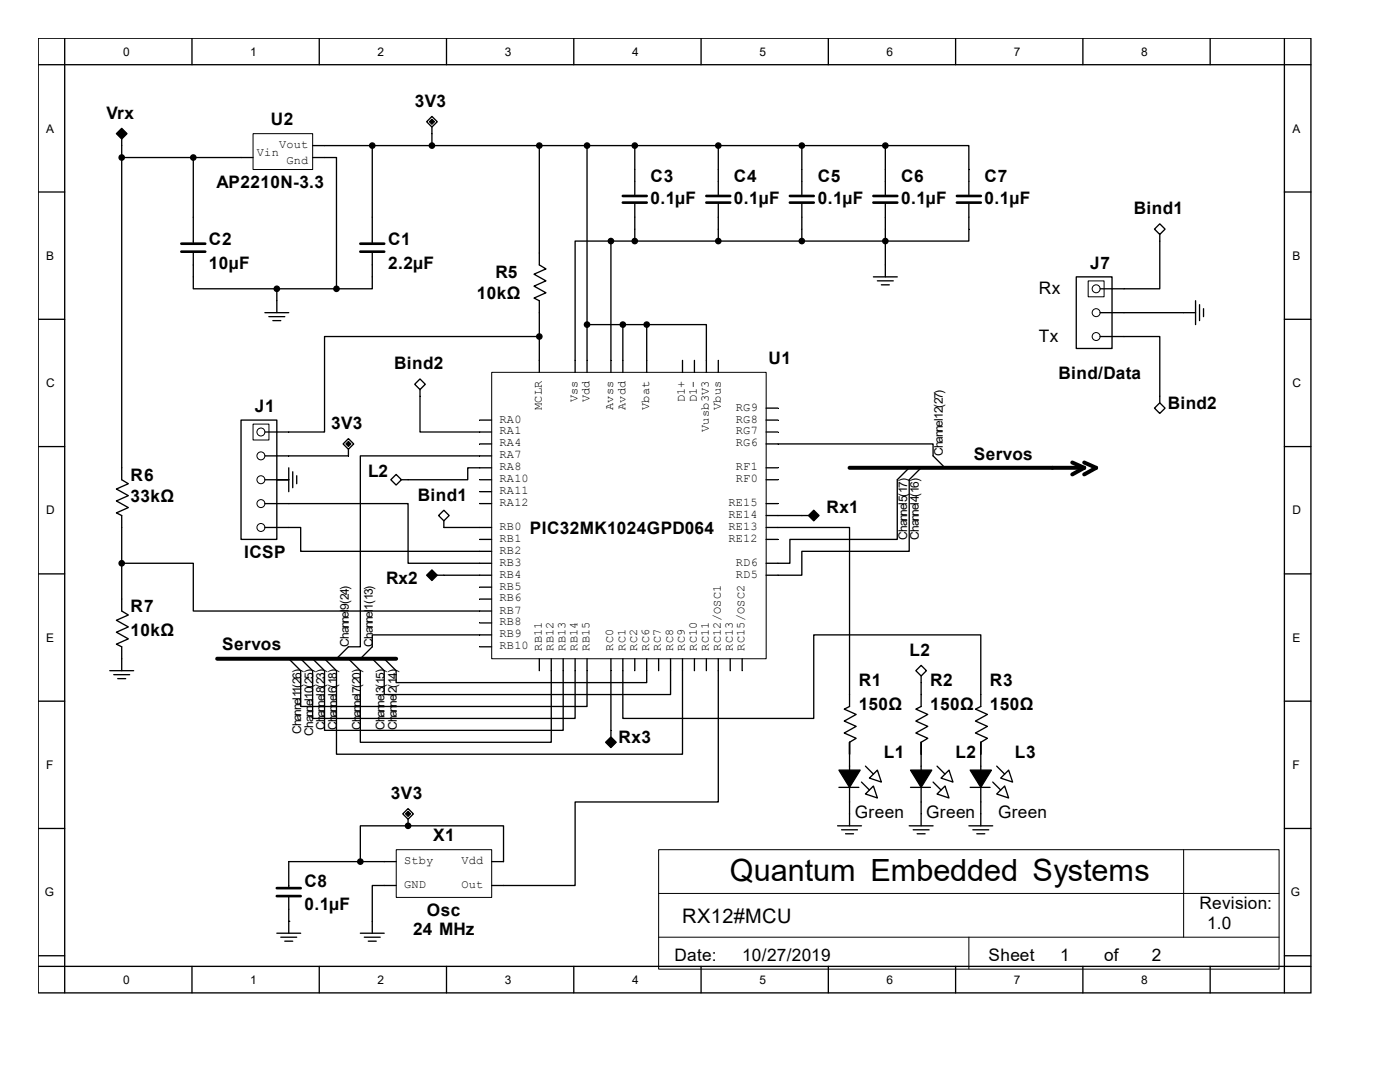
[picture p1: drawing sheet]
<svg xmlns="http://www.w3.org/2000/svg" width="279mm" height="216mm" viewBox="0 0 279 216" stroke-linecap="round" stroke-linejoin="round" font-family="sans-serif">
<g fill="none" stroke="#000" stroke-width=".26">
<path d="M7.6 7.6h254v190.5h-254zM7.6 12.9h254M12.9 7.6v190.5M38.3 7.6v5.3M63.7 7.6v5.3M89.1 7.6v5.3M114.5 7.6v5.3M139.9 7.6v5.3M165.3 7.6v5.3M190.7 7.6v5.3M216.1 7.6v5.3M241.5 7.6v5.3"/>
<path d="M256.3 7.6v190.5M7.6 38.3h5.3M23.5 26.7l.8-.8 .8 .8-.8 .8zM24.3 27.7v68l1.3 .8-2.4 1.1 2.4 1.3-2.4 1.1 2.4 1.3-2.4 1 1.1 .6v19l1.3 .8-2.4 1.1 2.4 1.3-2.4 1.1 2.4 1.3-2.4 1 1.1 .6v4.7M24.3 31.4h26.2M38.6 31.4v17.2M62.4 31.4h4.8v26.2M62.4 29.1h114.3M74.3 29.1v19.5M85.1 24.3l1.1-1.1 1.1 1.1-1.1 1zM86.2 25.3v3.8M107.6 29.1v23.8l1.4 .8-2.4 1 2.4 1.3-2.4 1.1 2.4 1.3-2.4 1.1 1 .5v14.3"/>
<path d="M117.2 29.1v45.2M126.7 29.1v9.7M143.4 29.1v9.7M160 29.1v9.7M176.7 29.1h16.7v9.7M176.7 29.1v9.7M256.3 38.3h5.3M38.6 50.2v7.4h16.6M55.2 57.6v4.8M55.2 57.6h12M74.3 50.2v7.4h-7.1M121.9 48.1h-7.1v26.2"/>
<path d="M121.9 48.1v26.2M126.7 40.7v7.4M143.4 40.7v7.4M160 40.7v7.4M174.3 55.2h4.8M175.1 56h3.2M175.9 56.8h1.6M176.7 40.7v14.5M193.4 40.7v7.4h-71.5M214.8 55.2h7.1v14.3h-7.1zM230.4 45.7l1.1-1 1 1-1 1.1zM231.5 46.8v10.8h-11.9"/>
<path d="M7.6 63.7h5.3M52.9 62.4h4.7M53.7 63.2h3.1M54.5 64h1.5M82.8 76.7l1-1.1 1.1 1.1-1.1 1zM83.8 77.7v8.5h14.3M107.6 67.2h-42.8v19h-11.9M117.2 64.8h11.9M124.3 64.8v9.5M129.1 64.8h11.9v9.5M129.1 64.8v9.5M136.2 71.9v2.4"/>
<path d="M138.6 71.9v2.4M143.4 71.9v2.4M219.6 67.2h11.9v13.2M219.6 62.4h19M238.6 60v4.8M239.4 60.8v3.2M240.2 61.6v1.6M256.3 63.7h5.3M7.6 89.1h5.3M48.1 83.8h7.1v23.8h-7.1zM52.9 95.7h4.7M57.6 93.3v4.8"/>
<path d="M58.4 94.1v3.2M59.2 94.9v1.6M69.5 87.5l1.1 1.1-1.1 1-1-1zM69.5 89.6v1.4h-16.6M79.1 94.7l1 1-1 1.1-1.1-1.1zM95.7 95.7h2.4M95.7 88.6h2.4M95.7 83.8h2.4M95.7 98.1h2.4M98.1 91h-26.2v38.1h-2.4l-2.3 2.3M98.1 93.3h-4.8v2.4h-13.2M152.9 88.6h33.3v2.4l2.4 2.3"/>
<path d="M152.9 86.2h2.4M152.9 95.7h2.4M152.9 83.8h2.4M152.9 81.4h2.4M152.9 93.3h2.4M181.5 93.3l-2.4 2.4v11.9h-21.5v4.8h-4.7M183.8 93.3l-2.3 2.4v14.3h-21.5v4.8h-7.1M230.4 81.4l1.1-1 1 1-1 1.1zM256.3 89.1h5.3M7.6 114.5h5.3M24.3 112.4h14.3v9.5h59.5M52.9 100.5h28.5v11.9h16.7"/>
<path d="M52.9 105.3h7.1v4.7h38.1M85.4 114.8l.8-.8 .8 .8-.8 .8zM87.3 114.8h10.8M88.6 101.8l1 1.1-1 1-1.1-1zM88.6 103.9v1.4h9.5M95.7 100.5h2.4M95.7 107.6h2.4M95.7 117.2h2.4M95.7 119.5h2.4M152.9 105.3h16.6v35.7l-1 .5 2.4 1.1-2.4 1.3 2.4 1-2.4 1.4 2.4 1-1.4 .8v16.7M152.9 100.5h2.4M152.9 107.6h2.4"/>
<path d="M152.9 102.9h8.4M162.4 102.1l.8 .8-.8 .8-.8-.8zM256.3 114.5h5.3M7.6 139.9h5.3M21.9 133.8h4.8M22.7 134.6h3.2M23.5 135.4h1.6M57.6 131.4l2.4 2.4v7.2h57.2v-9.6M60 131.4l2.4 2.4v9.6h52.4v-12M62.4 131.4l2.4 2.4v11.9h47.6v-14.3M64.8 131.4l2.4 2.4v16.7h69v-19.1M69.5 131.4l2.4 2.4v14.3h38.1v-16.7"/>
<path d="M74.3 131.4l2.4 2.4v4.8h57.1v-7.2M76.7 131.4l2.4 2.4v2.4h50v-4.8M95.7 124.3h2.4M95.7 129.1h2.4M98.1 126.7h-23.8v2.4l-2.4 2.3M107.6 131.4v2.4M121.9 131.4v15.7M124.3 131.4v12h38.1v-16.7h33.3v14.3l-1 .5 2.4 1.1-2.4 1.3 2.4 1-2.4 1.4 2.4 1-1.4 .8v16.7M126.7 131.4v2.4M131.4 131.4v2.4M138.6 131.4v2.4M141 131.4v2.4"/>
<path d="M143.4 131.4v28.6h-28.6v16.7h-16.7M145.7 131.4v2.4M148.1 131.4v2.4M182.8 133.8l1-1 1.1 1-1.1 1.1zM183.8 134.9v6.1l-1 .5 2.4 1.1-2.4 1.3 2.4 1-2.4 1.4 2.4 1-1.4 .8v16.7M256.3 139.9h5.3M121.1 148.1l.8-.8 .8 .8-.8 .8zM167.4 157.1h4M171.9 156.1l1.6 1.5M172.7 158.4l1.6-1.6 .8 2.4zM172.7 152.9l1.6 1.6M173.5 155.3l1.6-1.6 .8 2.4z"/>
<path d="M181.7 157.1h4M186.2 156.1l1.6 1.5M187 158.4l1.6-1.6 .8 2.4zM187 152.9l1.6 1.6M187.8 155.3l1.6-1.6 .8 2.4zM193.6 157.1h4M198.1 156.1l1.6 1.5M198.9 158.4l1.6-1.6 .8 2.4zM198.9 152.9l1.6 1.6M199.7 155.3l1.6-1.6 .8 2.4zM7.6 165.3h5.3M57.6 178.8v7.4"/>
<path d="M79.1 176.7h-4.8v9.5M79.1 171.9h-21.5v5.3M80.4 162.4l1-1.1 1.1 1.1-1.1 1.1zM81.4 164.8h19.1v7.1h-2.4M81.4 164.8h-9.5v7.1M81.4 164.8h.1M81.4 163.5v1.3M167.2 164.8h4.7M168 165.6h3.1M168.8 166.4h1.5M181.5 164.8h4.7M182.2 165.6h3.2"/>
<path d="M183 166.4h1.6M193.4 164.8h4.7M194.2 165.6h3.1M194.9 166.4h1.6M256.3 165.3h5.3M7.6 190.7h5.3M7.6 192.8h254M38.3 192.8v5.3M55.2 186.2h4.8M56 187h3.2M56.8 187.8h1.6M57.6 183.8h.1"/>
<path d="M63.7 192.8v5.3M71.9 186.2h4.8M72.7 187h3.2M73.5 187.8h1.6M89.1 192.8v5.3M114.5 192.8v5.3M139.9 192.8v5.3M165.3 192.8v5.3M190.7 192.8v5.3M216.1 192.8v5.3M241.5 192.8v5.3M256.3 190.7h5.3"/>
</g>
<g fill="none" stroke="#000" stroke-width=".2">
<path d="M24 26.7l.3-.3 .3 .3-.3 .2zM50.5 26.7h11.9v7.1h-11.9zM217.2 56h3.1v3.2h-3.1zM98.1 74.3h54.8v57.1h-54.8zM50.5 84.6h3.2v3.2h-3.2zM86.2 114.5l.3 .3-.3 .2-.3-.2zM162.1 102.9l.3-.3 .3 .3-.3 .2zM121.7 148.1l.2-.3 .3 .3-.3 .3zM79.1 169.5h19v9.6h-19zM131.4 169.5h123.9v23.9h-123.9zM131.4 178.3h123.9M236.2 169.5v17.5"/>
<path d="M131.4 187h123.9M193.4 187v6.4"/>
<circle cx="218.8" cy="57.6" r=".79"/>
<circle cx="218.8" cy="62.4" r=".79"/>
<circle cx="218.8" cy="67.2" r=".79"/>
<circle cx="52.1" cy="91" r=".79"/>
<circle cx="52.1" cy="95.7" r=".79"/>
<circle cx="52.1" cy="86.2" r=".79"/>
<circle cx="52.1" cy="100.5" r=".79"/>
<circle cx="52.1" cy="105.3" r=".79"/>
</g>
<g fill="none" stroke="#000" stroke-width=".53">
<path d="M124.3 39.1h4.8M141 39.1h4.7M157.6 39.1h4.8M174.3 39.1h4.8M191 39.1h4.7M36.2 48.6h4.8M36.2 50.2h4.8M71.9 48.6h4.8M71.9 50.2h4.8M124.3 40.4h4.8M141 40.4h4.7M157.6 40.4h4.8"/>
<path d="M174.3 40.4h4.8M191 40.4h4.7M55.2 177.2h4.8M55.2 178.8h4.8"/>
</g>
<g fill="#000" stroke="#000" stroke-width=".26">
<path d="M167.4 153.7h4.3l-2.2 3.4zM181.7 153.7h4.2l-2.1 3.4zM193.6 153.7h4.3l-2.2 3.4z"/>
<path d="M23.2 26.7l1.1-1.1 1 1.1-1 1z" fill-rule="evenodd"/>
<path d="M85.1 114.8l1.1-1.1 1.1 1.1-1.1 1z" fill-rule="evenodd"/>
<path d="M161.3 102.9l1.1-1.1 1.1 1.1-1.1 1z" fill-rule="evenodd"/>
<path d="M121.9 147.1l1.1 1-1.1 1.1-1-1.1z" fill-rule="evenodd"/>
<circle cx="24.3" cy="31.4" r=".53"/>
<circle cx="38.6" cy="31.4" r=".53"/>
<circle cx="74.3" cy="29.1" r=".53"/>
<circle cx="86.2" cy="29.1" r=".53"/>
<circle cx="107.6" cy="29.1" r=".53"/>
<circle cx="117.2" cy="29.1" r=".53"/>
<circle cx="126.7" cy="29.1" r=".53"/>
<circle cx="143.4" cy="29.1" r=".53"/>
<circle cx="160" cy="29.1" r=".53"/>
<circle cx="176.7" cy="29.1" r=".53"/>
<circle cx="55.2" cy="57.6" r=".53"/>
<circle cx="67.2" cy="57.6" r=".53"/>
<circle cx="121.9" cy="48.1" r=".53"/>
<circle cx="126.7" cy="48.1" r=".53"/>
<circle cx="143.4" cy="48.1" r=".53"/>
<circle cx="160" cy="48.1" r=".53"/>
<circle cx="176.7" cy="48.1" r=".53"/>
<circle cx="107.6" cy="67.2" r=".53"/>
<circle cx="117.2" cy="64.8" r=".53"/>
<circle cx="124.3" cy="64.8" r=".53"/>
<circle cx="129.1" cy="64.8" r=".53"/>
<circle cx="24.3" cy="112.4" r=".53"/>
<circle cx="71.9" cy="171.9" r=".53"/>
<circle cx="81.4" cy="164.8" r=".53"/>
</g>
<g fill="#000" stroke="#000" stroke-width=".2">
<path d="M85.7 24.3l.5-.5 .5 .5-.5 .5z" fill-rule="evenodd"/>
<path d="M69.5 88.1l.6 .5-.6 .5-.5-.5z" fill-rule="evenodd"/>
<path d="M80.9 162.4l.5-.5 .6 .5-.6 .5z" fill-rule="evenodd"/>
</g>
<path d="M169.5 93.3h46.9M214 92.3l2.4 1M216.4 92.3l2.4 1-2.4 1.4M216.4 93.3l-2.4 1.4M43.3 131.4h35.8" fill="none" stroke="#000" stroke-width=".79"/>
<text font-size="6.1" x="145.7" y="175.9">Quantum Embedded Systems</text>
<text font-size="4" x="136.1" y="184.2">RX12#MCU</text>
<g font-size="3.4">
<text x="21.3" y="23.7">Vrx</text>
<text x="82.8" y="21.3">3V3</text>
<text x="54" y="25">U2</text>
<text x="43.2" y="37.5">AP2210N-3.3</text>
<text x="129.8" y="36.4">C3</text>
<text x="129.8" y="40.6">0.1µF</text>
<text x="146.5" y="36.4">C4</text>
<text x="146.5" y="40.6">0.1µF</text>
<text x="163.2" y="36.4">C5</text>
<text x="163.2" y="40.6">0.1µF</text>
<text x="179.8" y="36.4">C6</text>
<text x="179.8" y="40.6">0.1µF</text>
<text x="196.5" y="36.4">C7</text>
<text x="196.5" y="40.6">0.1µF</text>
<text x="226.3" y="42.8">Bind1</text>
<text x="41.7" y="48.9">C2</text>
<text x="41.7" y="53.6">10µF</text>
<text x="77.5" y="48.9">C1</text>
<text x="77.5" y="53.6">2.2µF</text>
<text x="217.6" y="53.6">J7</text>
<text x="95.2" y="59.7">10kΩ</text>
<text x="98.9" y="55.5">R5</text>
<text x="207.3" y="58.6">Rx</text>
<text x="207.3" y="68.2">Tx</text>
<text x="78.7" y="73.7">Bind2</text>
<text x="153.4" y="72.6">U1</text>
<text x="211.2" y="75.6">Bind/Data</text>
<text x="50.9" y="82.2">J1</text>
<text x="233" y="81.7">Bind2</text>
<text x="66.1" y="85.6">3V3</text>
<text x="26.1" y="95.9">R6</text>
<text x="73.5" y="95.2">L2</text>
<text x="194.4" y="91.7">Servos</text>
<text x="26.1" y="100.2">33kΩ</text>
<text x="83.4" y="99.9">Bind1</text>
<text x="105.7" y="106.5">PIC32MK1024GPD064</text>
<text x="164.9" y="102.3">Rx1</text>
<text x="48.7" y="111.3">ICSP</text>
<text x="77.1" y="116.6">Rx2</text>
<text x="26.1" y="122.1">R7</text>
<text x="26.1" y="126.9">10kΩ</text>
<text x="44.4" y="129.8">Servos</text>
<text x="181.5" y="130.9">L2</text>
<text x="171.4" y="136.9">R1</text>
<text x="185.6" y="136.9">R2</text>
<text x="197.5" y="136.9">R3</text>
<text x="171.4" y="141.7">150Ω</text>
<text x="185.6" y="141.7">150Ω</text>
<text x="197.5" y="141.7">150Ω</text>
<text x="123.4" y="148.3">Rx3</text>
<text x="176.4" y="151.3">L1</text>
<text x="190.7" y="151.3">L2</text>
<text x="202.6" y="151.3">L3</text>
<text x="78" y="159.4">3V3</text>
<text x="86.4" y="167.9">X1</text>
<text x="170.6" y="163.2">Green</text>
<text x="184.8" y="163.2">Green</text>
<text x="199.2" y="163.2">Green</text>
<text x="60.7" y="176.9">C8</text>
<text x="60.7" y="181.7">0.1µF</text>
<text x="85.2" y="182.7">Osc</text>
<text x="239.4" y="181.4">Revision:</text>
<text x="240.9" y="185.4">1.0</text>
<text x="82.5" y="186.6">24 MHz</text>
<text x="134.6" y="191.7">Date:</text>
<text x="148.1" y="191.7">10/27/2019</text>
<text x="197.3" y="191.7">Sheet</text>
<text x="211.6" y="191.7">1</text>
<text x="220.4" y="191.7">of</text>
<text x="229.9" y="191.7">2</text>
</g>
<g font-size="2.4">
<text x="24.6" y="11.1">0</text>
<text x="50" y="11.1">1</text>
<text x="75.4" y="11.1">2</text>
<text x="100.8" y="11.1">3</text>
<text x="126.2" y="11.1">4</text>
<text x="151.6" y="11.1">5</text>
<text x="177" y="11.1">6</text>
<text x="202.4" y="11.1">7</text>
<text x="227.8" y="11.1">8</text>
<text x="9.2" y="26.5">A</text>
<text x="55.7" y="29.5">Vout</text>
<text x="257.9" y="26.5">A</text>
<text x="51.3" y="31.1">Vin</text>
<text x="57.2" y="32.7">Gnd</text>
<text x="9.2" y="51.9">B</text>
<text x="257.9" y="51.9">B</text>
<text x="9.2" y="77.3">C</text>
<text x="257.9" y="77.3">C</text>
<text x="108.1" y="81.8" transform="rotate(-90 108.1 81.8)">MCLR</text>
<text x="115.3" y="80.3" transform="rotate(-90 115.3 80.3)">Vss</text>
<text x="117.6" y="80.3" transform="rotate(-90 117.6 80.3)">Vdd</text>
<text x="122.4" y="81.8" transform="rotate(-90 122.4 81.8)">Avss</text>
<text x="124.8" y="81.8" transform="rotate(-90 124.8 81.8)">Avdd</text>
<text x="129.5" y="81.8" transform="rotate(-90 129.5 81.8)">Vbat</text>
<text x="136.7" y="80.3" transform="rotate(-90 136.7 80.3)">D1+</text>
<text x="139.1" y="80.3" transform="rotate(-90 139.1 80.3)">D1-</text>
<text x="143.9" y="81.8" transform="rotate(-90 143.9 81.8)">Vbus</text>
<text x="146.9" y="81.9">RG9</text>
<text x="99.7" y="84.3">RA0</text>
<text x="99.7" y="86.7">RA1</text>
<text x="99.7" y="89.1">RA4</text>
<text x="141.4" y="86.2" transform="rotate(-90 141.4 86.2)">Vusb3V3</text>
<text x="146.9" y="89.1">RG6</text>
<text x="146.9" y="86.7">RG7</text>
<text x="146.9" y="84.3">RG8</text>
<text x="99.7" y="91.4">RA7</text>
<text x="99.7" y="93.9">RA8</text>
<text x="146.9" y="93.9">RF1</text>
<text x="188.2" y="91" transform="rotate(-90 188.2 91)">Channel12( 27)</text>
<text x="99.7" y="101">RA12</text>
<text x="99.7" y="98.6">RA11</text>
<text x="99.7" y="96.2">RA10</text>
<text x="145.4" y="101">RE15</text>
<text x="146.9" y="96.2">RF0</text>
<text x="9.2" y="102.7">D</text>
<text x="99.7" y="105.7">RB0</text>
<text x="145.4" y="105.7">RE13</text>
<text x="145.4" y="103.4">RE14</text>
<text x="181" y="107.7" transform="rotate(-90 181 107.7)">Channel5( 17)</text>
<text x="183.4" y="107.7" transform="rotate(-90 183.4 107.7)">Channel4( 16)</text>
<text x="257.9" y="102.7">D</text>
<text x="99.7" y="108.1">RB1</text>
<text x="99.7" y="110.5">RB2</text>
<text x="99.7" y="112.9">RB3</text>
<text x="145.4" y="108.1">RE12</text>
<text x="146.9" y="112.9">RD6</text>
<text x="99.7" y="115.3">RB4</text>
<text x="99.7" y="117.6">RB5</text>
<text x="146.9" y="115.3">RD5</text>
<text x="99.7" y="120">RB6</text>
<text x="99.7" y="122.4">RB7</text>
<text x="99.7" y="124.8">RB8</text>
<text x="9.2" y="128.1">E</text>
<text x="69.6" y="129.1" transform="rotate(-90 69.6 129.1)">Channel9( 24)</text>
<text x="74.4" y="129.1" transform="rotate(-90 74.4 129.1)">Channel1( 13)</text>
<text x="99.7" y="127.2">RB9</text>
<text x="99.7" y="129.5">RB10</text>
<text x="108.1" y="129.8" transform="rotate(-90 108.1 129.8)">RB11</text>
<text x="110.5" y="129.8" transform="rotate(-90 110.5 129.8)">RB12</text>
<text x="112.9" y="129.8" transform="rotate(-90 112.9 129.8)">RB13</text>
<text x="115.3" y="129.8" transform="rotate(-90 115.3 129.8)">RB14</text>
<text x="117.6" y="129.8" transform="rotate(-90 117.6 129.8)">RB15</text>
<text x="122.4" y="129.8" transform="rotate(-90 122.4 129.8)">RC0</text>
<text x="124.8" y="129.8" transform="rotate(-90 124.8 129.8)">RC1</text>
<text x="127.2" y="129.8" transform="rotate(-90 127.2 129.8)">RC2</text>
<text x="129.5" y="129.8" transform="rotate(-90 129.5 129.8)">RC6</text>
<text x="131.9" y="129.8" transform="rotate(-90 131.9 129.8)">RC7</text>
<text x="134.3" y="129.8" transform="rotate(-90 134.3 129.8)">RC8</text>
<text x="136.7" y="129.8" transform="rotate(-90 136.7 129.8)">RC9</text>
<text x="139.1" y="129.8" transform="rotate(-90 139.1 129.8)">RC10</text>
<text x="141.4" y="129.8" transform="rotate(-90 141.4 129.8)">RC11</text>
<text x="143.9" y="129.8" transform="rotate(-90 143.9 129.8)">RC12/OSC1</text>
<text x="146.2" y="129.8" transform="rotate(-90 146.2 129.8)">RC13</text>
<text x="148.6" y="129.8" transform="rotate(-90 148.6 129.8)">RC15/OSC2</text>
<text x="257.9" y="128.1">E</text>
<text x="60.1" y="146.5" transform="rotate(-90 60.1 146.5)">Channel11( 26)</text>
<text x="62.5" y="146.8" transform="rotate(-90 62.5 146.8)">Channel10( 25)</text>
<text x="64.9" y="145.8" transform="rotate(-90 64.9 145.8)">Channel8( 23)</text>
<text x="67.2" y="145.8" transform="rotate(-90 67.2 145.8)">Channel6( 18)</text>
<text x="72" y="145.8" transform="rotate(-90 72 145.8)">Channel7( 20)</text>
<text x="76.8" y="145.8" transform="rotate(-90 76.8 145.8)">Channel3( 15)</text>
<text x="79.2" y="145.8" transform="rotate(-90 79.2 145.8)">Channel2( 14)</text>
<text x="9.2" y="153.5">F</text>
<text x="257.9" y="153.5">F</text>
<text x="80.6" y="172.4">Stby</text>
<text x="92.1" y="172.4">Vdd</text>
<text x="8.9" y="178.9">G</text>
<text x="80.6" y="177.2">GND</text>
<text x="92.1" y="177.2">Out</text>
<text x="257.6" y="178.9">G</text>
<text x="24.6" y="196.3">0</text>
<text x="50" y="196.3">1</text>
<text x="75.4" y="196.3">2</text>
<text x="100.8" y="196.3">3</text>
<text x="126.2" y="196.3">4</text>
<text x="151.6" y="196.3">5</text>
<text x="177" y="196.3">6</text>
<text x="202.4" y="196.3">7</text>
<text x="227.8" y="196.3">8</text>
</g>
</svg>
